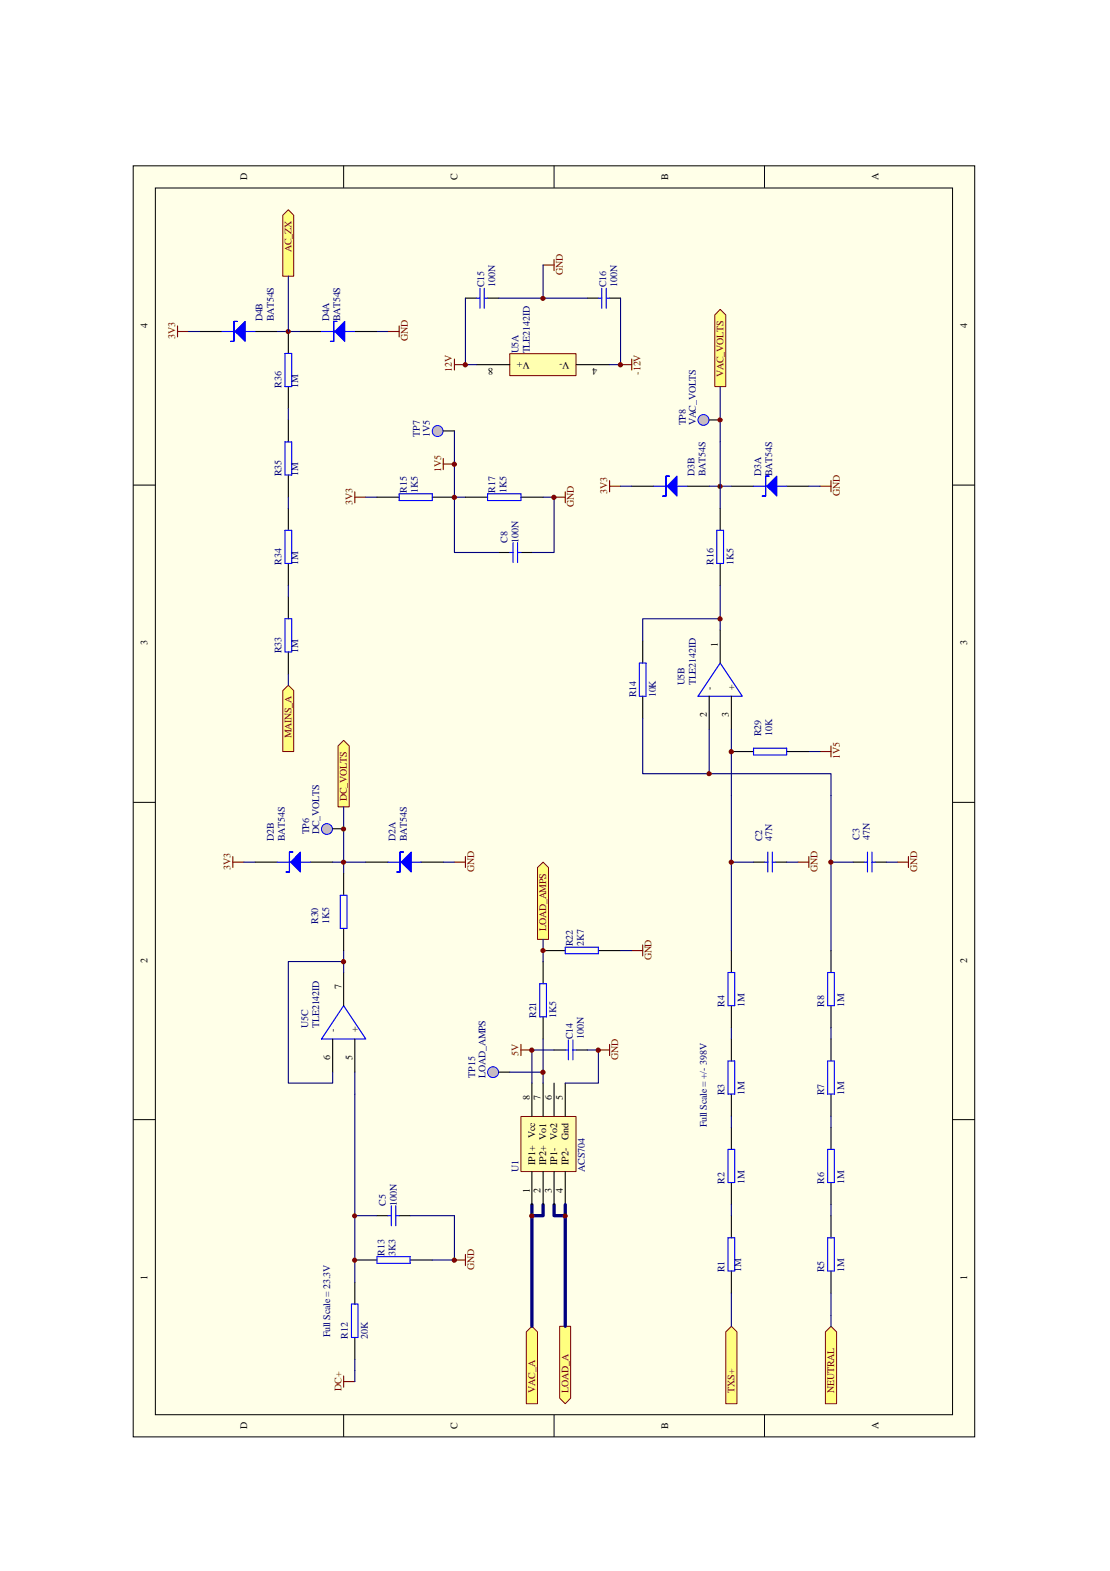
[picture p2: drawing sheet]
<svg xmlns="http://www.w3.org/2000/svg" width="210mm" height="297mm" viewBox="0 0 210 297" stroke-linecap="round" stroke-linejoin="round" font-family="sans-serif">
<path d="M25.2 31.4h159.1v240.3h-159.1z" fill="#ffffe8"/>
<g fill="none" stroke="#000" stroke-width=".19">
<path d="M25.2 31.4h159.1v240.3h-159.1zM29.4 35.5h150.7v232h-150.7zM65 31.3v4.2M104.8 31.3v4.2M144.6 31.3v4.2M25.2 91.7h4.2M180.2 91.7h4.2M25.2 151.7h4.2M180.2 151.7h4.2M25.2 211.7h4.2M180.2 211.7h4.2M65 267.5v4.2"/>
<path d="M104.8 267.5v4.2M144.6 267.5v4.2"/>
</g>
<g fill="none" stroke="#000" stroke-width=".21">
<path d="M138.3 179.7v4.2M142.5 163h2.1M146.7 163h2.1M157.1 179.7v4.2M161.3 163h2.1M165.5 163h2.1M138.3 190.1v4.2M138.3 196.5v4.1M157.1 190.1v4.2M157.1 196.5v4.1M138.3 206.9v4.2M138.3 213.2v4.1"/>
<path d="M157.1 206.9v4.2M157.1 213.2v4.1M67.1 238.2h4.2M71.3 229.9h2.1M75.5 229.9h2.1M77.6 238.2h4.1M138.3 223.6v4.2M138.3 229.9v4.1M157.1 223.6v4.2M157.1 229.9v4.1M67.1 242.4v4.2M67.1 252.9v4.1"/>
<path d="M138.3 240.3v4.2M157.1 240.3v4.2"/>
</g>
<g fill="none" stroke="#00f" stroke-width=".21">
<path d="M144.6 163h.6M145.2 161.1v3.8M146 163h.7M146 161.1v3.8M163.4 163h.6M164 161.1v3.8M164.9 163h.6M164.9 161.1v3.8M137.7 183.9h1.2v6.2h-1.2zM156.5 183.9h1.3v6.2h-1.3zM137.7 200.6h1.2v6.3h-1.2zM137.7 217.3h1.2v6.3h-1.2z"/>
<path d="M156.5 217.3h1.3v6.3h-1.3zM156.5 200.6h1.3v6.3h-1.3zM71.3 237.6h6.3v1.3h-6.3zM73.4 229.9h.6M74 228v3.8M74.8 229.9h.7M74.8 228v3.8M137.7 234h1.2v6.3h-1.2zM156.5 234h1.3v6.3h-1.3zM66.5 246.6h1.2v6.3h-1.2z"/>
</g>
<path d="M138.3 150.4v12.6M157.1 150.4v12.6M142.5 163h-4.2v16.7M161.3 163h-4.2v16.7M138.3 194.3v2.2M157.1 194.3v2.2M138.3 211.1v2.1M157.1 211.1v2.1M71.3 229.9h-4.2v12.5M138.3 227.8v2.1M157.1 227.8v2.1M67.1 257v2.2" fill="none" stroke="#00007f" stroke-width=".21"/>
<path d="M150.9 163h2.1M153 162v2M169.7 163h2.1M171.8 162v2M85.9 238.2h2.1M88 237.2v2.1" fill="none" stroke="#7f0000" stroke-width=".21"/>
<path d="M99.5 251.8l1.1-1 1 1v13.6h-2.1z" fill-rule="evenodd" fill="#ffff7f"/>
<path d="M99.5 251.8l1.1-1 1 1v13.6h-2.1z" fill="none" stroke="#7f0000" stroke-width=".19"/>
<path d="M156.1 251.8l1-1 1.1 1v13.6h-2.1z" fill-rule="evenodd" fill="#ffff7f"/>
<path d="M156.1 251.8l1-1 1.1 1v13.6h-2.1z" fill="none" stroke="#7f0000" stroke-width=".19"/>
<path d="M157.1 248.7v2.1" fill="none" stroke="#00007f" stroke-width=".21"/>
<path d="M65 260.2v2.1M65 261.2h2.1" fill="none" stroke="#7f0000" stroke-width=".21"/>
<path d="M63.9 141l1.1-1 1 1v11.6h-2.1z" fill-rule="evenodd" fill="#ffff7f"/>
<path d="M63.9 141l1.1-1 1 1v11.6h-2.1z" fill="none" stroke="#7f0000" stroke-width=".19"/>
<path d="M104.8 198.5h2.1M109 198.5h2.1" fill="none" stroke="#000" stroke-width=".21"/>
<path d="M106.9 198.5h.6M107.5 196.6v3.8M108.3 198.5h.7M108.3 196.6v3.8" fill="none" stroke="#00f" stroke-width=".21"/>
<path d="M98.5 198.5h2.1M98.5 197.5v2.1M113.2 198.5h2.1M115.3 197.5v2.1" fill="none" stroke="#7f0000" stroke-width=".21"/>
<path d="M105.8 250.8h2.1v13.6l-1 1-1.1-1z" fill-rule="evenodd" fill="#ffff7f"/>
<path d="M105.8 250.8h2.1v13.6l-1 1-1.1-1z" fill="none" stroke="#7f0000" stroke-width=".19"/>
<path d="M101.6 164l1.1-1 1 1v13.6h-2.1z" fill-rule="evenodd" fill="#ffff7f"/>
<path d="M101.6 164l1.1-1 1 1v13.6h-2.1z" fill="none" stroke="#7f0000" stroke-width=".19"/>
<path d="M100.6 227.8v2.1h2.1v-2.1M104.8 227.8v2.1h2.1" fill="none" stroke="#00007f" stroke-width=".63"/>
<circle cx="138.3" cy="163" r=".39" fill="#7f0000"/>
<circle cx="138.3" cy="163" r=".39" fill="none" stroke="#7f0000" stroke-width=".19"/>
<circle cx="157.1" cy="163" r=".39" fill="#7f0000"/>
<circle cx="157.1" cy="163" r=".39" fill="none" stroke="#7f0000" stroke-width=".19"/>
<path d="M67.1 259.2v2M157.1 244.5v4.2" fill="none" stroke="#00007f" stroke-width=".21"/>
<path d="M48.2 163h4.2M58.7 163h4.2" fill="none" stroke="#000" stroke-width=".21"/>
<path d="M52.4 163h6.3" fill="none" stroke="#00f" stroke-width=".21"/>
<path d="M54.7 161.1h.7h-.7v3.8h-.6h.6z" fill-rule="evenodd" fill="#00f"/>
<path d="M54.7 161.1h.7h-.7v3.8h-.6h.6z" fill="none" stroke="#00f" stroke-width=".21"/>
<path d="M56.8 161.1v3.8l-1.9-1.9z" fill="#00f"/>
<path d="M56.8 161.1v3.8l-1.9-1.9zM73.4 163h6.2" fill="none" stroke="#00f" stroke-width=".21"/>
<path d="M69.2 163h4.2M79.6 163h4.2" fill="none" stroke="#000" stroke-width=".21"/>
<path d="M75.7 161.1h.6h-.6v3.8h-.6h.6z" fill-rule="evenodd" fill="#00f"/>
<path d="M75.6 161.1h.7h-.7v3.8h-.5h.5z" fill="none" stroke="#00f" stroke-width=".21"/>
<path d="M75.9 163l1.9-1.9v3.8z" fill="#00f"/>
<path d="M123.6 91.9h6.3M77.8 161.1v3.8l-1.9-1.9z" fill="none" stroke="#00f" stroke-width=".21"/>
<path d="M67.1 206.9v23M77.6 229.9h8.3" fill="none" stroke="#00007f" stroke-width=".21"/>
<path d="M44 162v2M44 163h2.1" fill="none" stroke="#7f0000" stroke-width=".21"/>
<path d="M119.5 91.9h4.1M129.9 91.9h4.2" fill="none" stroke="#000" stroke-width=".21"/>
<path d="M125.9 90h.7h-.7v3.8h-.6h.6z" fill-rule="evenodd" fill="#00f"/>
<path d="M125.9 90h.7h-.7v3.8h-.6h.6z" fill="none" stroke="#00f" stroke-width=".21"/>
<path d="M128 90v3.8l-1.8-1.9z" fill="#00f"/>
<path d="M128 90v3.8l-1.8-1.9zM142.5 91.9h6.3" fill="none" stroke="#00f" stroke-width=".21"/>
<path d="M138.3 91.9h4.2M148.8 91.9h4.2" fill="none" stroke="#000" stroke-width=".21"/>
<path d="M144.8 90h.6h-.6v3.8h-.7h.7z" fill-rule="evenodd" fill="#00f"/>
<path d="M144.8 90h.6h-.6v3.8h-.7h.7z" fill="none" stroke="#00f" stroke-width=".21"/>
<path d="M145 91.9l1.9-1.9v3.8z" fill="#00f"/>
<path d="M145 91.9l1.9-1.9v3.8z" fill="none" stroke="#00f" stroke-width=".21"/>
<path d="M136.2 58.5l1 1v13.6h-2v-13.6z" fill-rule="evenodd" fill="#ffff7f"/>
<path d="M136.2 58.5l1 1v13.6h-2v-13.6z" fill="none" stroke="#7f0000" stroke-width=".19"/>
<path d="M115.3 90.9v2.1M115.3 91.9h2M155.1 91.9h2M157.1 90.9v2.1" fill="none" stroke="#7f0000" stroke-width=".21"/>
<path d="M117.3 91.9h2.2M134.1 91.9h4.2M153 91.9h2.1" fill="none" stroke="#00007f" stroke-width=".21"/>
<circle cx="136.2" cy="92" r=".4" fill="#7f0000"/>
<circle cx="136.2" cy="92" r=".4" fill="none" stroke="#7f0000" stroke-width=".19"/>
<path d="M136.2 125.4l4.2 6.2h-8.4z" fill="none" stroke="#00f" stroke-width=".21"/>
<path d="M136.2 119.1v6.3M134.1 131.6v6.3M138.3 131.6v6.3" fill="none" stroke="#000" stroke-width=".21"/>
<path d="M96.4 66.9h12.5v4.1h-12.5z" fill="#ffffb0"/>
<path d="M96.4 66.9h12.5v4.1h-12.5z" fill="none" stroke="#7f0000" stroke-width=".19"/>
<path d="M90.1 68.9h6.3M109 68.9h6.3M121.5 121.2v4.2M121.5 131.6v4.2M62.9 196.5v6.2M65 183.9v6.2M67.1 196.5v6.2" fill="none" stroke="#000" stroke-width=".21"/>
<path d="M120.9 125.4h1.3v6.2h-1.3zM65 190.1l4.2 6.4h-8.4z" fill="none" stroke="#00f" stroke-width=".21"/>
<path d="M88 68.9h2.1M115.3 68.9h2M121.5 135.8v10.5h12.6M134.1 137.9v8.4h23v4.1M138.3 137.9v12.5" fill="none" stroke="#00007f" stroke-width=".21"/>
<path d="M102.7 50.1h2.1M104.8 49.1v2.1M85.9 67.9v2.1M85.9 68.9h2.1M117.3 68.9h2.2M119.5 67.9v2.1" fill="none" stroke="#7f0000" stroke-width=".21"/>
<circle cx="134.1" cy="146.3" r=".39" fill="#7f0000"/>
<circle cx="134.1" cy="146.3" r=".39" fill="none" stroke="#7f0000" stroke-width=".19"/>
<path d="M88 56.4v12.5M94.3 56.4h16.8M102.7 50.1v6.3M117.3 56.4v12.5M136.2 117h-14.7v4.2M136.2 110.7v8.4M65 179.7v4.2M148.8 163h2.1M167.6 163h2.1M65 181.8h-10.5v23h8.4v-2.1M67.1 202.7v4.2" fill="none" stroke="#00007f" stroke-width=".21"/>
<path d="M88 56.4h2.1M92.2 56.4h2.1M111.1 56.4h2.1M115.3 56.4h2M136.2 96.1v4.2M136.2 106.5v4.2" fill="none" stroke="#000" stroke-width=".21"/>
<path d="M90.1 56.4h.7M90.8 54.5v3.8M91.6 56.4h.6M91.6 54.5v3.8M113.2 56.4h.6M113.8 54.5v3.8M114.6 56.4h.7M114.6 54.5v3.8M135.6 100.3h1.2v6.2h-1.2z" fill="none" stroke="#00f" stroke-width=".21"/>
<circle cx="136.2" cy="117" r=".4" fill="#7f0000"/>
<circle cx="136.2" cy="117" r=".4" fill="none" stroke="#7f0000" stroke-width=".19"/>
<path d="M136.2 83.6v12.5" fill="none" stroke="#00007f" stroke-width=".21"/>
<circle cx="88" cy="69" r=".4" fill="#7f0000"/>
<circle cx="88" cy="69" r=".4" fill="none" stroke="#7f0000" stroke-width=".19"/>
<circle cx="117.3" cy="69" r=".4" fill="#7f0000"/>
<circle cx="117.3" cy="69" r=".4" fill="none" stroke="#7f0000" stroke-width=".19"/>
<circle cx="102.7" cy="56.4" r=".39" fill="#7f0000"/>
<circle cx="102.7" cy="56.4" r=".39" fill="none" stroke="#7f0000" stroke-width=".19"/>
<path d="M67.1 94h2.1M67.1 93v2.1M83.8 86.7v2.1M83.8 87.7h2.1M104.8 94h2.1M106.9 93v2.1M119.5 179.7h2M121.5 178.7v2" fill="none" stroke="#7f0000" stroke-width=".21"/>
<path d="M69.2 94h2.1M85.9 94v10.5h8.4M85.9 94h2.1M85.9 81.5v12.5M102.7 94h2.1v10.5h-4.2M102.7 177.6v4.2M117.3 179.7h2.2" fill="none" stroke="#00007f" stroke-width=".21"/>
<path d="M94.3 104.5h2.1M98.5 104.5h2.1M102.7 179.7h4.2M113.2 179.7h4.1M102.7 181.8v4.2M102.7 192.3v4.2" fill="none" stroke="#000" stroke-width=".21"/>
<path d="M96.4 104.5h.6M97 102.6v3.8M97.9 104.5h.6M97.9 102.6v3.8M106.9 179.1h6.3v1.2h-6.3zM102.1 186h1.2v6.3h-1.2z" fill="none" stroke="#00f" stroke-width=".21"/>
<path d="M98.6 211.1h10.3v10.4h-10.3z" fill="#ffffb0"/>
<path d="M98.5 211.1h10.4v10.4h-10.4z" fill="none" stroke="#7f0000" stroke-width=".19"/>
<path d="M100.6 204.8v6.3M102.7 204.8v6.3M104.8 204.8v6.3M106.9 204.8v6.3M100.6 221.5v6.3M102.7 221.5v6.3M104.8 221.5v6.3M106.9 221.5v6.3" fill="none" stroke="#000" stroke-width=".21"/>
<path d="M104.8 198.5h-4.2v6.3" fill="none" stroke="#00007f" stroke-width=".21"/>
<circle cx="100.6" cy="198.6" r=".4" fill="#7f0000"/>
<circle cx="100.6" cy="198.6" r=".4" fill="none" stroke="#7f0000" stroke-width=".19"/>
<path d="M111.1 198.5h2.1v6.3h-6.3" fill="none" stroke="#00007f" stroke-width=".21"/>
<circle cx="113.1" cy="198.6" r=".4" fill="#7f0000"/>
<circle cx="113.1" cy="198.6" r=".4" fill="none" stroke="#7f0000" stroke-width=".19"/>
<path d="M153 142.1h2.1M102.7 196.5v8.3" fill="none" stroke="#00007f" stroke-width=".21"/>
<path d="M71.3 94h4.2M81.7 94h4.2M138.3 142.1h4.2M148.8 142.1h4.2" fill="none" stroke="#000" stroke-width=".21"/>
<path d="M75.5 93.4h6.2v1.2h-6.2zM142.5 141.5h6.3v1.2h-6.3z" fill="none" stroke="#00f" stroke-width=".21"/>
<path d="M155.1 142.1h2M157.1 141v2.1" fill="none" stroke="#7f0000" stroke-width=".21"/>
<path d="M100.6 229.9v20.9" fill="none" stroke="#00007f" stroke-width=".63"/>
<circle cx="100.6" cy="229.9" r=".39" fill="#7f0000"/>
<circle cx="100.6" cy="229.9" r=".39" fill="none" stroke="#7f0000" stroke-width=".19"/>
<path d="M106.9 227.8v23" fill="none" stroke="#00007f" stroke-width=".63"/>
<circle cx="106.9" cy="229.9" r=".39" fill="#7f0000"/>
<circle cx="106.9" cy="229.9" r=".39" fill="none" stroke="#7f0000" stroke-width=".19"/>
<path d="M65 152.6v12.5M46.1 163h2.1M62.9 163h6.3M83.8 163h2.1M85.9 229.9v8.3h-4.2" fill="none" stroke="#00007f" stroke-width=".21"/>
<path d="M65 165.1v4.2M65 175.5v4.2" fill="none" stroke="#000" stroke-width=".21"/>
<path d="M64.3 169.3h1.3v6.2h-1.3z" fill="none" stroke="#00f" stroke-width=".21"/>
<path d="M85.9 163h2.1M88 162v2" fill="none" stroke="#7f0000" stroke-width=".21"/>
<circle cx="93.2" cy="202.7" r="1.03" fill="#c1c1c1"/>
<circle cx="93.2" cy="202.7" r="1.03" fill="none" stroke="#00f" stroke-width=".19"/>
<path d="M94.3 202.7h2.1" fill="none" stroke="#000" stroke-width=".21"/>
<circle cx="82.8" cy="81.5" r="1.04" fill="#c1c1c1"/>
<circle cx="82.8" cy="81.5" r="1.04" fill="none" stroke="#00f" stroke-width=".19"/>
<path d="M83.8 81.5h2.1" fill="none" stroke="#000" stroke-width=".21"/>
<circle cx="61.8" cy="156.8" r="1.03" fill="#c1c1c1"/>
<circle cx="61.8" cy="156.8" r="1.03" fill="none" stroke="#00f" stroke-width=".19"/>
<path d="M62.9 156.7h2.1" fill="none" stroke="#000" stroke-width=".21"/>
<circle cx="133" cy="79.4" r="1.03" fill="#c1c1c1"/>
<circle cx="133" cy="79.4" r="1.03" fill="none" stroke="#00f" stroke-width=".19"/>
<path d="M134.1 79.4h2.1" fill="none" stroke="#000" stroke-width=".21"/>
<path d="M136.2 73.1v10.5" fill="none" stroke="#00007f" stroke-width=".21"/>
<circle cx="136.2" cy="79.4" r=".39" fill="#7f0000"/>
<circle cx="136.2" cy="79.4" r=".39" fill="none" stroke="#7f0000" stroke-width=".19"/>
<circle cx="102.7" cy="179.7" r=".39" fill="#7f0000"/>
<circle cx="102.7" cy="179.7" r=".39" fill="none" stroke="#7f0000" stroke-width=".19"/>
<path d="M96.4 202.7h6.3" fill="none" stroke="#00007f" stroke-width=".21"/>
<circle cx="102.7" cy="202.7" r=".4" fill="#7f0000"/>
<circle cx="102.7" cy="202.7" r=".4" fill="none" stroke="#7f0000" stroke-width=".19"/>
<circle cx="138.3" cy="142.1" r=".4" fill="#7f0000"/>
<circle cx="138.3" cy="142.1" r=".4" fill="none" stroke="#7f0000" stroke-width=".19"/>
<path d="M137.2 251.8l1.1-1 1.1 1v13.6h-2.2z" fill-rule="evenodd" fill="#ffff7f"/>
<path d="M137.2 251.8l1.1-1 1.1 1v13.6h-2.2z" fill="none" stroke="#7f0000" stroke-width=".19"/>
<path d="M138.3 244.5v6.3" fill="none" stroke="#00007f" stroke-width=".21"/>
<path d="M37.8 62.7h4.2M48.2 62.7h4.2M54.5 62.7v4.1M54.5 73.1v4.2M88 94h4.2M98.5 94h4.2" fill="none" stroke="#000" stroke-width=".21"/>
<path d="M42 62.7h6.2M53.9 66.8h1.3v6.3h-1.3zM92.2 93.4h6.3v1.2h-6.3z" fill="none" stroke="#00f" stroke-width=".21"/>
<path d="M44.2 60.8h.7h-.7v3.7h-.6h.6z" fill-rule="evenodd" fill="#00f"/>
<path d="M44.2 60.8h.7h-.7v3.7h-.6h.6z" fill="none" stroke="#00f" stroke-width=".21"/>
<path d="M44.5 62.7l1.9-1.9v3.7z" fill="#00f"/>
<path d="M44.5 62.7l1.9-1.9v3.7zM60.8 62.7h6.3" fill="none" stroke="#00f" stroke-width=".21"/>
<path d="M56.6 62.7h4.2M67.1 62.7h4.2" fill="none" stroke="#000" stroke-width=".21"/>
<path d="M63.1 60.8h.6h-.6v3.7h-.6h.6z" fill-rule="evenodd" fill="#00f"/>
<path d="M63.1 60.8h.6h-.6v3.7h-.6h.6z" fill="none" stroke="#00f" stroke-width=".21"/>
<path d="M65.2 60.8v3.7l-1.9-1.8z" fill="#00f"/>
<path d="M65.2 60.8v3.7l-1.9-1.8z" fill="none" stroke="#00f" stroke-width=".21"/>
<path d="M33.6 61.6v2.1M33.6 62.7h2M73.4 62.7h2.1M75.5 61.6v2.1" fill="none" stroke="#7f0000" stroke-width=".21"/>
<path d="M35.6 62.7h2.2M52.4 62.7h4.2M71.3 62.7h2.1" fill="none" stroke="#00007f" stroke-width=".21"/>
<circle cx="54.5" cy="62.7" r=".39" fill="#7f0000"/>
<circle cx="54.5" cy="62.7" r=".39" fill="none" stroke="#7f0000" stroke-width=".19"/>
<circle cx="104.7" cy="94" r=".4" fill="#7f0000"/>
<circle cx="104.7" cy="94" r=".4" fill="none" stroke="#7f0000" stroke-width=".19"/>
<circle cx="85.9" cy="87.8" r=".4" fill="#7f0000"/>
<circle cx="85.9" cy="87.8" r=".4" fill="none" stroke="#7f0000" stroke-width=".19"/>
<circle cx="85.9" cy="94" r=".4" fill="#7f0000"/>
<circle cx="85.9" cy="94" r=".4" fill="none" stroke="#7f0000" stroke-width=".19"/>
<path d="M54.5 39.7l1 1v11.5h-2v-11.5z" fill-rule="evenodd" fill="#ffff7f"/>
<path d="M54.5 39.7l1 1v11.5h-2v-11.5z" fill="none" stroke="#7f0000" stroke-width=".19"/>
<path d="M53.5 130.6l1-1 1 1v11.5h-2z" fill-rule="evenodd" fill="#ffff7f"/>
<path d="M53.5 130.6l1-1 1 1v11.5h-2z" fill="none" stroke="#7f0000" stroke-width=".19"/>
<path d="M54.5 52.2v10.5" fill="none" stroke="#00007f" stroke-width=".21"/>
<path d="M54.5 79.4v4.2M54.5 89.8v4.2M54.5 96.1v4.2M54.5 106.5v4.2M54.5 112.8v4.2M54.5 123.3v4.2" fill="none" stroke="#000" stroke-width=".21"/>
<path d="M53.9 83.6h1.3v6.2h-1.3zM53.9 117h1.3v6.3h-1.3zM53.9 100.3h1.3v6.2h-1.3z" fill="none" stroke="#00f" stroke-width=".21"/>
<circle cx="67.1" cy="238.3" r=".39" fill="#7f0000"/>
<circle cx="67.1" cy="238.3" r=".39" fill="none" stroke="#7f0000" stroke-width=".19"/>
<circle cx="67.1" cy="229.9" r=".38" fill="#7f0000"/>
<circle cx="67.1" cy="229.9" r=".38" fill="none" stroke="#7f0000" stroke-width=".19"/>
<circle cx="85.9" cy="238.3" r=".4" fill="#7f0000"/>
<circle cx="85.9" cy="238.3" r=".4" fill="none" stroke="#7f0000" stroke-width=".19"/>
<circle cx="65" cy="181.8" r=".4" fill="#7f0000"/>
<circle cx="65" cy="181.8" r=".4" fill="none" stroke="#7f0000" stroke-width=".19"/>
<circle cx="65" cy="163" r=".39" fill="#7f0000"/>
<circle cx="65" cy="163" r=".39" fill="none" stroke="#7f0000" stroke-width=".19"/>
<circle cx="65" cy="156.8" r=".39" fill="#7f0000"/>
<circle cx="65" cy="156.8" r=".39" fill="none" stroke="#7f0000" stroke-width=".19"/>
<path d="M54.5 77.3v2.1M54.5 94v2.1M54.5 110.7v2.1M54.5 127.5v2.1" fill="none" stroke="#00007f" stroke-width=".21"/>
<g font-size="1.9">
<text x="46.7" y="34" transform="rotate(-90 46.7 34)">D</text>
<text x="86.5" y="34" transform="rotate(-90 86.5 34)">C</text>
<text x="126.3" y="34" transform="rotate(-90 126.3 34)">B</text>
<text x="166.1" y="34" transform="rotate(-90 166.1 34)">A</text>
<text x="27.9" y="62" transform="rotate(-90 27.9 62)">4</text>
<text x="182.9" y="62" transform="rotate(-90 182.9 62)">4</text>
<text x="93.3" y="69.5" transform="rotate(-180 93.3 69.5)">8</text>
<text x="100.2" y="68.4" transform="rotate(-180 100.2 68.4)">V+</text>
<text x="107.7" y="68.4" transform="rotate(-180 107.7 68.4)">V-</text>
<text x="112.9" y="69.5" transform="rotate(-180 112.9 69.5)">4</text>
<text x="27.9" y="122" transform="rotate(-90 27.9 122)">3</text>
<text x="135.8" y="122.2" transform="rotate(-90 135.8 122.2)">1</text>
<text x="182.9" y="122" transform="rotate(-90 182.9 122)">3</text>
<text x="134.7" y="130.4" transform="rotate(-90 134.7 130.4)">-</text>
<text x="138.9" y="130.4" transform="rotate(-90 138.9 130.4)">+</text>
<text x="133.6" y="135.6" transform="rotate(-90 133.6 135.6)">2</text>
<text x="137.8" y="135.6" transform="rotate(-90 137.8 135.6)">3</text>
<text x="27.9" y="182" transform="rotate(-90 27.9 182)">2</text>
<text x="182.9" y="182" transform="rotate(-90 182.9 182)">2</text>
<text x="64.6" y="187" transform="rotate(-90 64.6 187)">7</text>
<text x="63.5" y="195.2" transform="rotate(-90 63.5 195.2)">-</text>
<text x="67.7" y="195.2" transform="rotate(-90 67.7 195.2)">+</text>
<text x="62.4" y="200.4" transform="rotate(-90 62.4 200.4)">6</text>
<text x="66.6" y="200.4" transform="rotate(-90 66.6 200.4)">5</text>
<text x="100.2" y="207.9" transform="rotate(-90 100.2 207.9)">8</text>
<text x="102.2" y="207.9" transform="rotate(-90 102.2 207.9)">7</text>
<text x="104.4" y="207.9" transform="rotate(-90 104.4 207.9)">6</text>
<text x="106.4" y="207.9" transform="rotate(-90 106.4 207.9)">5</text>
<text x="101.2" y="215.3" transform="rotate(-90 101.2 215.3)">Vcc</text>
<text x="105.4" y="215.5" transform="rotate(-90 105.4 215.5)">Vo2</text>
<text x="107.5" y="215.5" transform="rotate(-90 107.5 215.5)">Gnd</text>
<text x="101.2" y="220.2" transform="rotate(-90 101.2 220.2)">IP1+</text>
<text x="103.3" y="220.2" transform="rotate(-90 103.3 220.2)">IP2+ Vo1</text>
<text x="105.4" y="220.2" transform="rotate(-90 105.4 220.2)">IP1-</text>
<text x="107.5" y="220.2" transform="rotate(-90 107.5 220.2)">IP2-</text>
<text x="100.2" y="225.5" transform="rotate(-90 100.2 225.5)">1</text>
<text x="102.2" y="225.5" transform="rotate(-90 102.2 225.5)">2</text>
<text x="104.4" y="225.5" transform="rotate(-90 104.4 225.5)">3</text>
<text x="106.4" y="225.5" transform="rotate(-90 106.4 225.5)">4</text>
<text x="27.9" y="242" transform="rotate(-90 27.9 242)">1</text>
<text x="182.9" y="242" transform="rotate(-90 182.9 242)">1</text>
<text x="46.7" y="270.2" transform="rotate(-90 46.7 270.2)">D</text>
<text x="86.5" y="270.2" transform="rotate(-90 86.5 270.2)">C</text>
<text x="126.3" y="270.2" transform="rotate(-90 126.3 270.2)">B</text>
<text x="166.1" y="270.2" transform="rotate(-90 166.1 270.2)">A</text>
</g>
<g font-size="1.9" fill="#7f0000">
<text x="55.1" y="47.6" transform="rotate(-90 55.1 47.6)">AC_ZX</text>
<text x="106.4" y="52" transform="rotate(-90 106.4 52)">GND</text>
<text x="33.1" y="64.1" transform="rotate(-90 33.1 64.1)">3V3</text>
<text x="77.1" y="64.5" transform="rotate(-90 77.1 64.5)">GND</text>
<text x="85.5" y="70.4" transform="rotate(-90 85.5 70.4)">12V</text>
<text x="121.1" y="70.8" transform="rotate(-90 121.1 70.8)">-12V</text>
<text x="136.8" y="71.2" transform="rotate(-90 136.8 71.2)">VAC_VOLTS</text>
<text x="83.4" y="89.2" transform="rotate(-90 83.4 89.2)">1V5</text>
<text x="66.6" y="95.5" transform="rotate(-90 66.6 95.5)">3V3</text>
<text x="108.5" y="95.9" transform="rotate(-90 108.5 95.9)">GND</text>
<text x="114.8" y="93.4" transform="rotate(-90 114.8 93.4)">3V3</text>
<text x="158.8" y="93.8" transform="rotate(-90 158.8 93.8)">GND</text>
<text x="55.1" y="139.6" transform="rotate(-90 55.1 139.6)">MAINS_A</text>
<text x="158.8" y="143.5" transform="rotate(-90 158.8 143.5)">1V5</text>
<text x="65.6" y="151.5" transform="rotate(-90 65.6 151.5)">DC_VOLTS</text>
<text x="43.6" y="164.5" transform="rotate(-90 43.6 164.5)">3V3</text>
<text x="89.7" y="164.9" transform="rotate(-90 89.7 164.9)">GND</text>
<text x="154.6" y="164.9" transform="rotate(-90 154.6 164.9)">GND</text>
<text x="173.4" y="164.9" transform="rotate(-90 173.4 164.9)">GND</text>
<text x="103.3" y="176" transform="rotate(-90 103.3 176)">LOAD_AMPS</text>
<text x="123.2" y="181.6" transform="rotate(-90 123.2 181.6)">GND</text>
<text x="98" y="199.6" transform="rotate(-90 98 199.6)">5V</text>
<text x="116.9" y="200.4" transform="rotate(-90 116.9 200.4)">GND</text>
<text x="89.7" y="240.1" transform="rotate(-90 89.7 240.1)">GND</text>
<text x="64.6" y="262.9" transform="rotate(-90 64.6 262.9)">DC+</text>
<text x="101.2" y="263.3" transform="rotate(-90 101.2 263.3)">VAC_A</text>
<text x="107.5" y="263.3" transform="rotate(-90 107.5 263.3)">LOAD_A</text>
<text x="138.9" y="263.3" transform="rotate(-90 138.9 263.3)">TXS+</text>
<text x="157.7" y="263.3" transform="rotate(-90 157.7 263.3)">NEUTRAL</text>
</g>
<g font-size="1.9" fill="#00007f">
<text x="91.6" y="54.3" transform="rotate(-90 91.6 54.3)">C15</text>
<text x="93.6" y="54.3" transform="rotate(-90 93.6 54.3)">100N</text>
<text x="114.6" y="54.3" transform="rotate(-90 114.6 54.3)">C16</text>
<text x="116.7" y="54.3" transform="rotate(-90 116.7 54.3)">100N</text>
<text x="49.7" y="60.8" transform="rotate(-90 49.7 60.8)">D4B</text>
<text x="51.8" y="60.8" transform="rotate(-90 51.8 60.8)">BAT54S</text>
<text x="62.2" y="60.8" transform="rotate(-90 62.2 60.8)">D4A</text>
<text x="64.3" y="60.8" transform="rotate(-90 64.3 60.8)">BAT54S</text>
<text x="98" y="66.8" transform="rotate(-90 98 66.8)">U5A</text>
<text x="100.2" y="66.8" transform="rotate(-90 100.2 66.8)">TLE2142ID</text>
<text x="53.2" y="73.3" transform="rotate(-90 53.2 73.3)">R36</text>
<text x="56.4" y="73.3" transform="rotate(-90 56.4 73.3)">1M</text>
<text x="79.4" y="82.5" transform="rotate(-90 79.4 82.5)">TP7</text>
<text x="81.3" y="82.5" transform="rotate(-90 81.3 82.5)">1V5</text>
<text x="129.7" y="80.4" transform="rotate(-90 129.7 80.4)">TP8</text>
<text x="131.6" y="80.4" transform="rotate(-90 131.6 80.4)">VAC_VOLTS</text>
<text x="53.2" y="90" transform="rotate(-90 53.2 90)">R35</text>
<text x="56.4" y="90" transform="rotate(-90 56.4 90)">1M</text>
<text x="76.9" y="93.2" transform="rotate(-90 76.9 93.2)">R15</text>
<text x="79" y="93.2" transform="rotate(-90 79 93.2)">1K5</text>
<text x="93.6" y="93.2" transform="rotate(-90 93.6 93.2)">R17</text>
<text x="95.8" y="93.2" transform="rotate(-90 95.8 93.2)">1K5</text>
<text x="131.4" y="90" transform="rotate(-90 131.4 90)">D3B</text>
<text x="133.4" y="90" transform="rotate(-90 133.4 90)">BAT54S</text>
<text x="143.9" y="90" transform="rotate(-90 143.9 90)">D3A</text>
<text x="146" y="90" transform="rotate(-90 146 90)">BAT54S</text>
<text x="53.2" y="106.8" transform="rotate(-90 53.2 106.8)">R34</text>
<text x="56.4" y="106.8" transform="rotate(-90 56.4 106.8)">1M</text>
<text x="96" y="102.6" transform="rotate(-90 96 102.6)">C8</text>
<text x="98" y="102.6" transform="rotate(-90 98 102.6)">100N</text>
<text x="134.9" y="106.8" transform="rotate(-90 134.9 106.8)">R16</text>
<text x="138.7" y="106.8" transform="rotate(-90 138.7 106.8)">1K5</text>
<text x="53.2" y="123.5" transform="rotate(-90 53.2 123.5)">R33</text>
<text x="56.4" y="123.5" transform="rotate(-90 56.4 123.5)">1M</text>
<text x="120.3" y="131.9" transform="rotate(-90 120.3 131.9)">R14</text>
<text x="124" y="131.9" transform="rotate(-90 124 131.9)">10K</text>
<text x="129.5" y="129.6" transform="rotate(-90 129.5 129.6)">U5B</text>
<text x="131.6" y="129.6" transform="rotate(-90 131.6 129.6)">TLE2142ID</text>
<text x="143.9" y="139.2" transform="rotate(-90 143.9 139.2)">R29</text>
<text x="146" y="139.2" transform="rotate(-90 146 139.2)">10K</text>
<text x="51.8" y="159" transform="rotate(-90 51.8 159)">D2B</text>
<text x="53.8" y="159" transform="rotate(-90 53.8 159)">BAT54S</text>
<text x="58.5" y="157.8" transform="rotate(-90 58.5 157.8)">TP6</text>
<text x="60.4" y="157.8" transform="rotate(-90 60.4 157.8)">DC_VOLTS</text>
<text x="74.8" y="159" transform="rotate(-90 74.8 159)">D2A</text>
<text x="76.9" y="159" transform="rotate(-90 76.9 159)">BAT54S</text>
<text x="144.1" y="159" transform="rotate(-90 144.1 159)">C2</text>
<text x="146" y="159" transform="rotate(-90 146 159)">47N</text>
<text x="162.6" y="158.8" transform="rotate(-90 162.6 158.8)">C3</text>
<text x="164.5" y="158.8" transform="rotate(-90 164.5 158.8)">47N</text>
<text x="60.2" y="174.7" transform="rotate(-90 60.2 174.7)">R30</text>
<text x="62.2" y="174.7" transform="rotate(-90 62.2 174.7)">1K5</text>
<text x="108.3" y="178.9" transform="rotate(-90 108.3 178.9)">R22</text>
<text x="110.4" y="178.9" transform="rotate(-90 110.4 178.9)">2K7</text>
<text x="137" y="190.4" transform="rotate(-90 137 190.4)">R4</text>
<text x="140.8" y="190.4" transform="rotate(-90 140.8 190.4)">1M</text>
<text x="155.9" y="190.4" transform="rotate(-90 155.9 190.4)">R8</text>
<text x="159.6" y="190.4" transform="rotate(-90 159.6 190.4)">1M</text>
<text x="58.3" y="194.3" transform="rotate(-90 58.3 194.3)">U5C</text>
<text x="60.4" y="194.3" transform="rotate(-90 60.4 194.3)">TLE2142ID</text>
<text x="101.4" y="192.5" transform="rotate(-90 101.4 192.5)">R21</text>
<text x="105.2" y="192.5" transform="rotate(-90 105.2 192.5)">1K5</text>
<text x="108.3" y="196.5" transform="rotate(-90 108.3 196.5)">C14</text>
<text x="110.4" y="196.5" transform="rotate(-90 110.4 196.5)">100N</text>
<text x="89.9" y="203.7" transform="rotate(-90 89.9 203.7)">TP15</text>
<text x="91.8" y="203.7" transform="rotate(-90 91.8 203.7)">LOAD_AMPS</text>
<text x="137" y="207.1" transform="rotate(-90 137 207.1)">R3</text>
<text x="140.8" y="207.1" transform="rotate(-90 140.8 207.1)">1M</text>
<text x="155.9" y="207.1" transform="rotate(-90 155.9 207.1)">R7</text>
<text x="159.6" y="207.1" transform="rotate(-90 159.6 207.1)">1M</text>
<text x="133.6" y="213.2" transform="rotate(-90 133.6 213.2)">Full Scale = +/- 398V</text>
<text x="98" y="221.5" transform="rotate(-90 98 221.5)">U1</text>
<text x="110.6" y="221.5" transform="rotate(-90 110.6 221.5)">ACS704</text>
<text x="72.9" y="228" transform="rotate(-90 72.9 228)">C5</text>
<text x="75" y="228" transform="rotate(-90 75 228)">100N</text>
<text x="137" y="223.8" transform="rotate(-90 137 223.8)">R2</text>
<text x="140.8" y="223.8" transform="rotate(-90 140.8 223.8)">1M</text>
<text x="155.9" y="223.8" transform="rotate(-90 155.9 223.8)">R6</text>
<text x="159.6" y="223.8" transform="rotate(-90 159.6 223.8)">1M</text>
<text x="72.7" y="237.4" transform="rotate(-90 72.7 237.4)">R13</text>
<text x="74.8" y="237.4" transform="rotate(-90 74.8 237.4)">3K3</text>
<text x="137" y="240.5" transform="rotate(-90 137 240.5)">R1</text>
<text x="140.2" y="240.5" transform="rotate(-90 140.2 240.5)">1M</text>
<text x="155.9" y="240.5" transform="rotate(-90 155.9 240.5)">R5</text>
<text x="159.6" y="240.5" transform="rotate(-90 159.6 240.5)">1M</text>
<text x="62.4" y="252.9" transform="rotate(-90 62.4 252.9)">Full Scale = 23.3V</text>
<text x="65.8" y="253.1" transform="rotate(-90 65.8 253.1)">R12</text>
<text x="69.6" y="253.1" transform="rotate(-90 69.6 253.1)">20K</text>
</g>
</svg>
